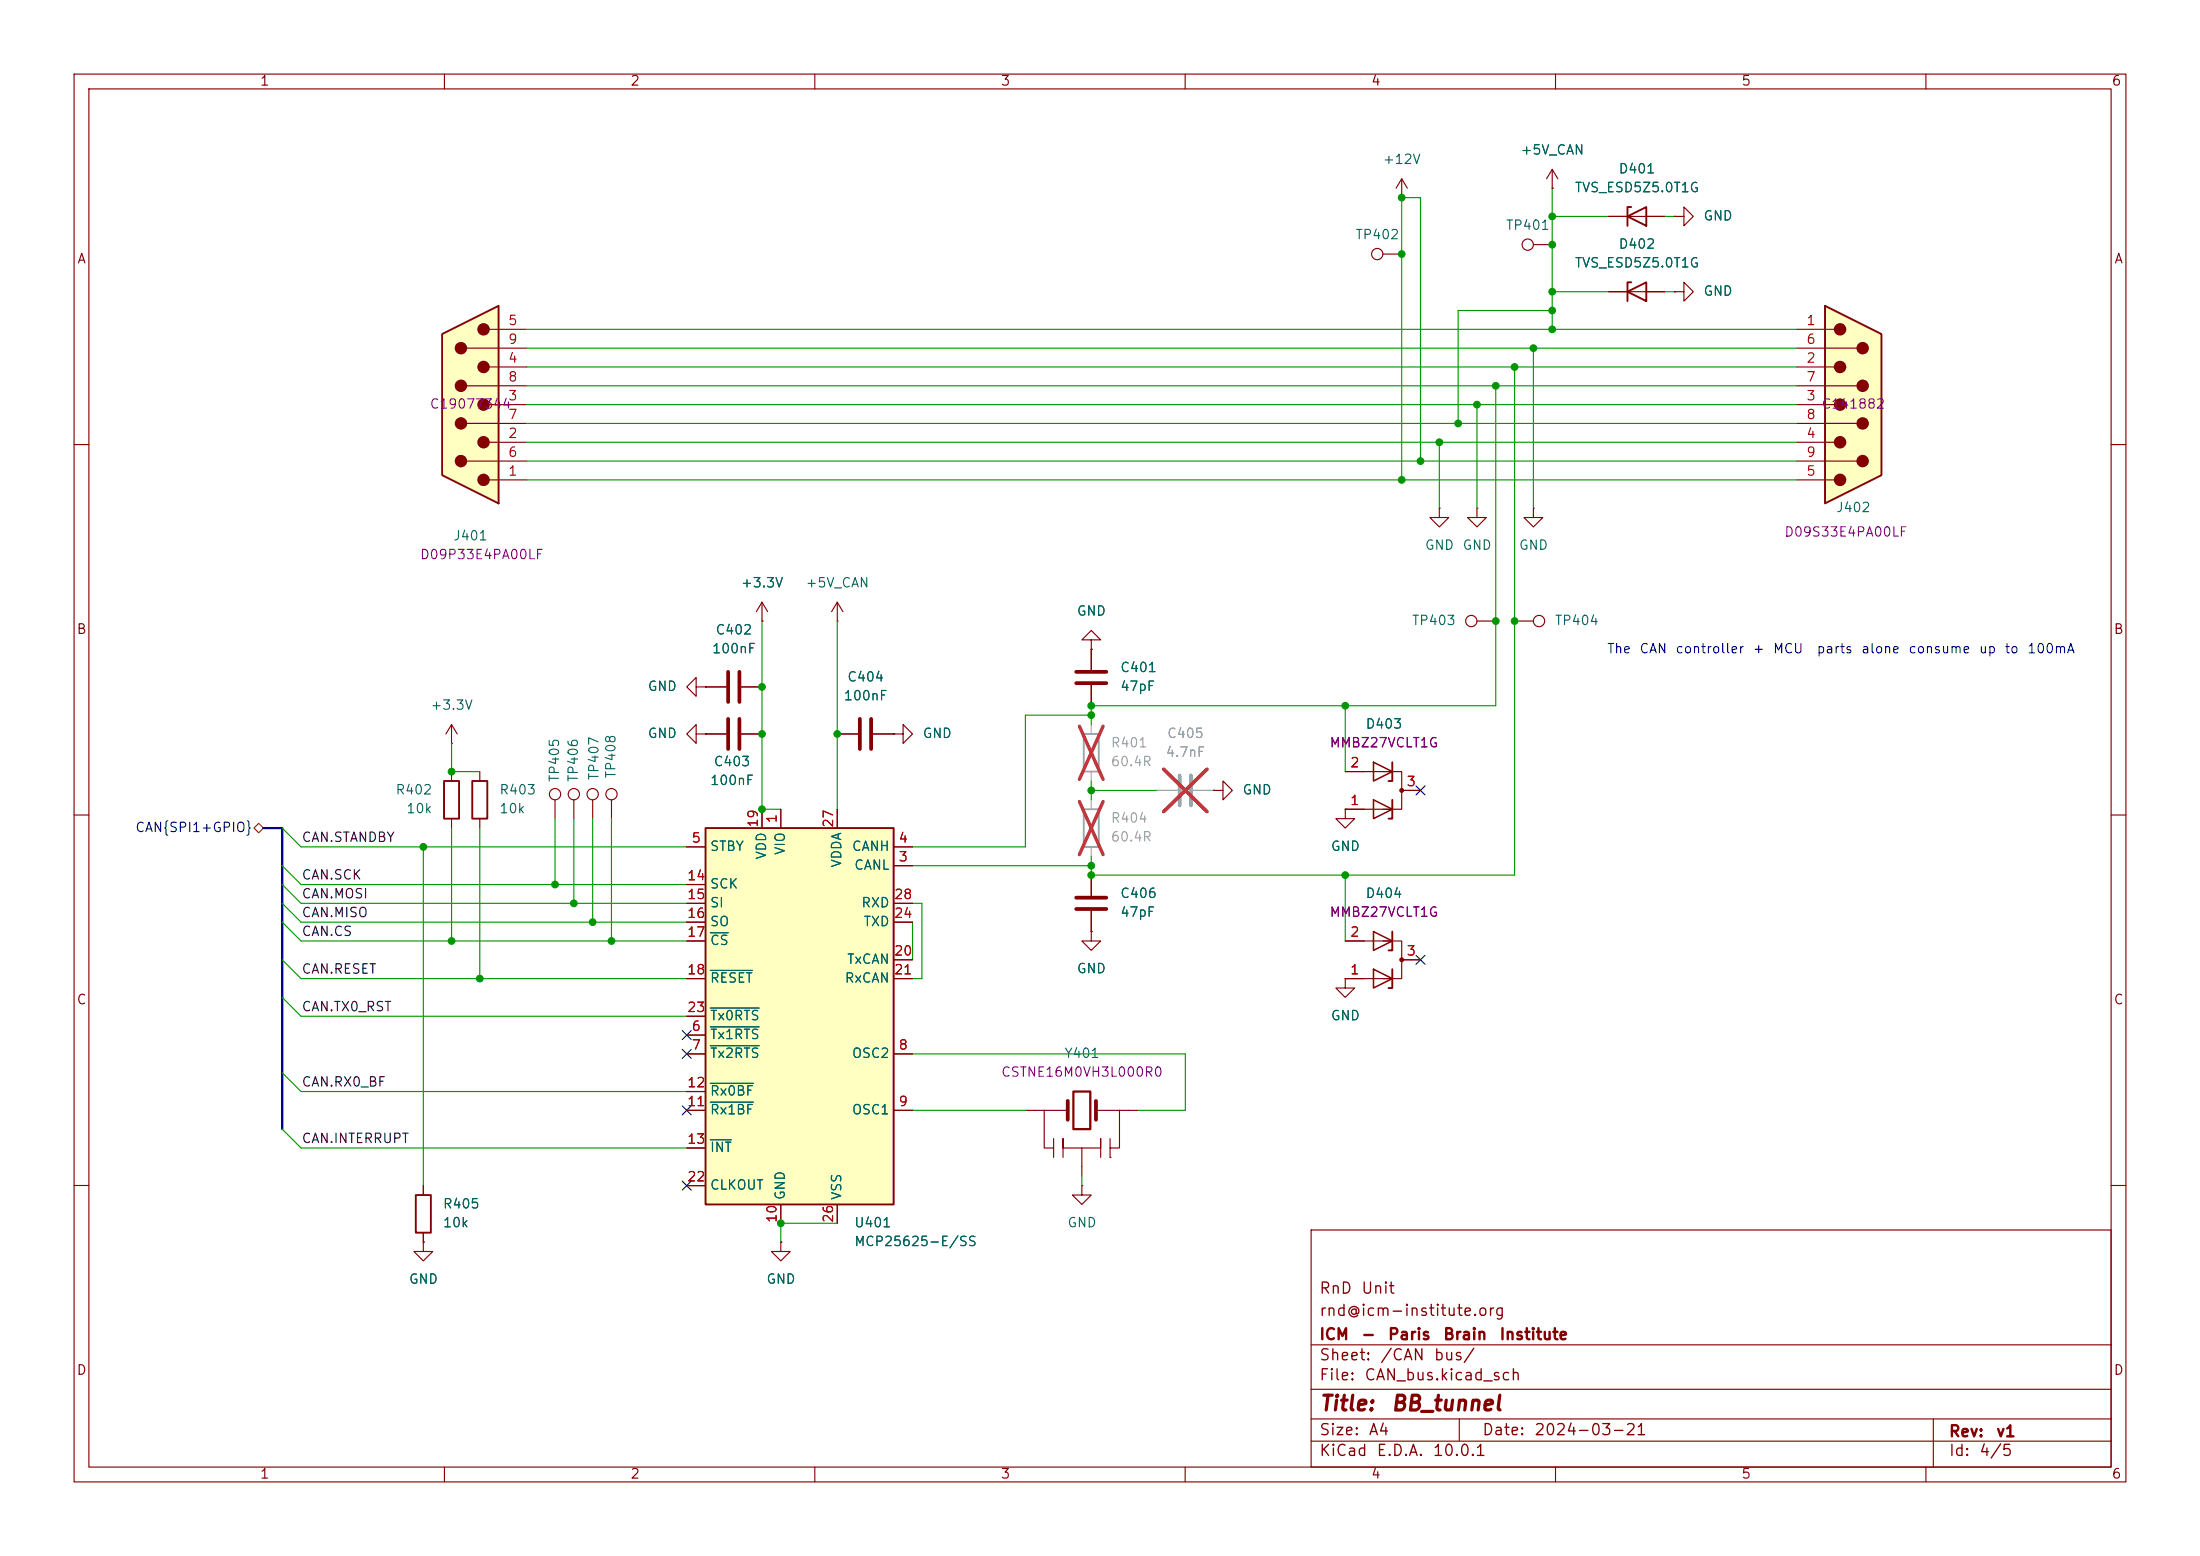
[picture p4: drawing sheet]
<svg xmlns="http://www.w3.org/2000/svg" width="297mm" height="210mm" viewBox="0 0 297 210" stroke-linecap="round" stroke-linejoin="round" font-family="sans-serif">
<g fill="none" stroke="#840000" stroke-width=".15">
<path d="M10 10h277v190h-277zM12 12h273v186h-273zM60 10v2M110 10v2M160 10v2M210 10v2M260 10v2M186.7 34.3h2.5M189.2 26.7h.1M189.2 24.1l-.7 1.3M189.2 24.1l.8 1.3M189.2 24.1v2.6"/>
<path d="M207 33h2.5M209.5 25.4h.1M209.5 22.9l-.7 1.2M209.5 22.9l.8 1.2M209.5 22.9v2.5M217.2 29.2h7.6M226.1 39.4h1.2v-1.3l1.3 1.3-1.3 1.2v-1.2M226.1 39.4h.1M226.1 29.2h1.2v-1.3l1.3 1.3-1.3 1.3v-1.3M226.1 29.2h.1M10 60h2M285 60h2"/>
<path d="M94 92.7v-1.3l-1.3 1.3 1.3 1.3v-1.3h1.2M94 99.1v-1.3l-1.3 1.3 1.3 1.2v-1.2h1.2M95.2 92.7h.1M95.2 99.1h.1M95.2 99.1h2.8M95.2 92.7h2.8M100.1 99.1h2.8M100.1 92.7h2.8M102.9 83.8h.1M102.9 81.3l-.8 1.3M102.9 81.3l.7 1.3M102.9 81.3v2.5"/>
<path d="M113 83.8h.1M113 81.3l-.7 1.3M113 81.3l.8 1.3M113 81.3v2.5M113 99.1h2.8M117.9 99.1h2.7M120.6 99.1h1.3v-1.3l1.3 1.3-1.3 1.2v-1.2M120.6 99.1h.1M147.3 86.4h1.3l-1.3-1.3-1.3 1.3h1.3v1.2M147.3 87.6h.1M147.3 87.6v2.8M147.3 92.5v2.8"/>
<path d="M199.4 83.8h2.5M10 110h2M77.5 108v2.5M147.3 118.1v2.8M181.6 109.2v1.3h1.3l-1.3 1.3-1.3-1.3h1.3M181.6 109.2h.1M181.6 109.2h6.4M181.6 104.1h6.4M186.7 104.1h2.5v5.1h-2.5M189.2 106.7h2.6M285 110h2M147.3 125.7v1.3h1.3l-1.3 1.3-1.3-1.3h1.3"/>
<path d="M147.3 125.7h.1M147.3 122.9v2.8M181.6 132.1v1.3h1.3l-1.3 1.2-1.3-1.2h1.3M181.6 132.1h.1M181.6 132.1h6.4M181.6 127h6.4M186.7 127h2.5v5.1h-2.5M189.2 129.5h2.6M138.4 149.9h5.7M141 149.9v5h1.2M142.2 153.7v2.5M146 154.9h-2.5v-1.2v2.5"/>
<path d="M146 154.9h2.6v-1.2v2.5M146 154.9v3.9M148 149.9h5.7M149.9 154.9h.1M149.9 156.2h.1M149.9 153.7v2.5M151.1 149.9v5h-1.2M10 160h2M57.1 167.6v1.3h1.3l-1.3 1.3-1.2-1.3h1.2M57.1 167.6h.1M146 160v1.3h1.3l-1.3 1.3-1.2-1.3h1.2M146 160h.1"/>
<path d="M177 166h108v32h-108zM285 160h2M60 198v2M110 198v2M160 198v2M177 194.5h108M177 191.5h108M177 187.5h108M177 181.5h108M197 191.5v3M210 198v2M260 198v2"/>
<path d="M261 191.5v6.5"/>
<circle cx="185.9" cy="34.3" r=".76"/>
<circle cx="206.2" cy="33" r=".76"/>
<circle cx="198.6" cy="83.8" r=".76"/>
<circle cx="77.5" cy="107.2" r=".76"/>
</g>
<path d="M146.3 109.2h2v5.1h-2z" fill="none" stroke="#a1a1a1" stroke-width=".25"/>
<path d="M147.3 108v1.2M147.3 114.3v1.3" fill="none" stroke="#a1a1a1" stroke-width=".15"/>
<path d="M145.7 108.2l3.2 7.1M148.9 108.2l-3.2 7.1" fill="none" stroke="#e12e31" stroke-width=".46"/>
<path d="M219.7 29.2l2.5-1.3v2.6zM220.2 27.9h-.5v2.6M188 108v2.5h-.5M188 102.9v2.5h-.5M188 130.8v2.6h-.5M188 125.7v2.6h-.5" fill="none" stroke="#840000" stroke-width=".25"/>
<g fill="#840000" stroke="#840000" stroke-width=".15">
<circle cx="189.2" cy="129.5" r=".25"/>
<circle cx="189.2" cy="106.7" r=".25"/>
</g>
<path d="M185.4 108l2.6 1.2-2.6 1.3zM185.4 102.9l2.6 1.2-2.6 1.3zM185.4 130.8l2.6 1.3-2.6 1.3zM185.4 125.7l2.6 1.3-2.6 1.3z" fill="none" stroke="#840000" stroke-width=".2"/>
<path d="M98.3 90.7v4M98.3 97v4.1M99.8 90.7v4M99.8 97v4.1M116.1 97v4.1M117.6 97v4.1M145.3 90.7h4.1M145.3 92.2h4.1M145.3 121.2h4.1M145.3 122.7h4.1M144.1 148.6v2.5M148 148.6v2.5" fill="none" stroke="#840000" stroke-width=".51"/>
<path d="M144.9 147.3h2.3v5.1h-2.3z" fill="none" stroke="#840000" stroke-width=".3"/>
<path d="M95.2 111.8h25.4v50.8h-25.4z" fill="#ffffc2"/>
<path d="M95.2 111.8h25.4v50.8h-25.4z" fill="none" stroke="#840000" stroke-width=".25"/>
<g fill="none" stroke="#840000" stroke-width=".15">
<path d="M204.5 83.8h2.5M92.7 114.3h2.5M92.7 119.4h2.5M102.9 109.2v2.6M105.4 109.2v2.6M113 109.2v2.6M120.6 116.8h2.6M120.6 114.3h2.6M92.7 139.7h2.5M92.7 121.9h2.5M92.7 124.5h2.5M92.7 127h2.5"/>
<path d="M92.7 132.1h2.5M92.7 137.2h2.5M120.6 121.9h2.6M120.6 124.5h2.6M120.6 132.1h2.6M120.6 129.5h2.6M92.7 142.2h2.5M92.7 149.9h2.5M92.7 147.3h2.5M92.7 154.9h2.5M120.6 142.2h2.6M120.6 149.9h2.6"/>
<path d="M92.7 160h2.5M105.4 167.6v1.3h1.3l-1.3 1.3-1.3-1.3h1.3M105.4 167.6h.1M105.4 162.6v2.5M113 162.6v2.5"/>
<circle cx="207.8" cy="83.8" r=".76"/>
</g>
<path d="M95.9 138.6h6.6M95.9 125.9h2.4M95.9 131h5.7M95.9 136.1h6.6M95.9 141.1h6.6M95.9 148.8h5.8M95.9 146.2h5.8M95.9 153.8h2.8" fill="none" stroke="#006464" stroke-width=".15"/>
<path d="M246.4 41.3l7.6 3.8v19l-7.6 3.8z" fill="#ffffc2"/>
<path d="M242.6 59.7h5M242.6 57.2h8.1M242.6 54.6h5M242.6 52.1h8.1M242.6 49.5h5M242.6 47h8.1M242.6 44.5h5M242.6 64.8h5M242.6 62.2h8.1" fill="none" stroke="#840000" stroke-width=".15"/>
<path d="M246.4 41.3l7.6 3.8v19l-7.6 3.8z" fill="none" stroke="#840000" stroke-width=".25"/>
<g fill="#840000" stroke="#840000" stroke-width=".15">
<circle cx="248.4" cy="64.8" r=".76"/>
<circle cx="248.4" cy="59.7" r=".76"/>
<circle cx="248.4" cy="54.6" r=".76"/>
<circle cx="248.4" cy="49.5" r=".76"/>
<circle cx="248.4" cy="44.4" r=".76"/>
<circle cx="251.5" cy="62.2" r=".76"/>
<circle cx="251.5" cy="57.1" r=".76"/>
<circle cx="251.5" cy="52.1" r=".76"/>
<circle cx="251.5" cy="47" r=".76"/>
</g>
<path d="M59.7 45.1l7.6-3.8v26.6l-7.6-3.8z" fill="#ffffc2"/>
<g fill="none" stroke="#840000" stroke-width=".15">
<path d="M209.5 25.4h.1M217.2 39.4h7.6M217.2 29.2h2.5M222.2 29.2h2.6M226.1 39.4h.1M226.1 29.2h.1M63 47h8.1M63 52.1h8.1M63 57.2h8.1M66 44.5h5.1M66 49.5h5.1M66 54.6h5.1"/>
<path d="M66 59.7h5.1M63 62.2h8.1M66 64.8h5.1M194.3 68.6v1.3h1.3l-1.3 1.2-1.3-1.2h1.3M194.3 68.6h.1M199.4 68.6v1.3h1.3l-1.3 1.2-1.3-1.2h1.3M199.4 68.6h.1M207 68.6v1.3h1.3l-1.3 1.2-1.3-1.2h1.3M207 68.6h.1M61 97.8l-.8 1.3M61 97.8l.7 1.3M61 97.8v2.5"/>
<path d="M95.2 92.7h.1M95.2 99.1h.1M95.2 99.1h2.8M95.2 92.7h2.8M100.1 99.1h2.8M100.1 92.7h2.8M102.9 83.8h.1M113 99.1h2.8M117.9 99.1h2.7M120.6 99.1h.1M147.3 87.6h.1M147.3 87.6v2.8"/>
<path d="M147.3 92.5v2.8M61 100.3h.1M61 104.1v1.3M61 110.5v1.3M64.8 104.1v1.3M64.8 110.5v1.3M74.9 108v2.5M80 108v2.5M82.5 108v2.5M92.7 114.3h2.5M92.7 119.4h2.5M102.9 109.2v2.6"/>
<path d="M105.4 109.2v2.6M113 109.2v2.6M120.6 116.8h2.6M120.6 114.3h2.6M147.3 118.1v2.8M163.8 106.7h1.3v-1.3l1.3 1.3-1.3 1.3v-1.3M163.8 106.7h.1M181.6 109.2h.1M181.6 109.2h2.5M181.6 104.1h2.5M189.2 106.7h2.6M92.7 132.1h2.5"/>
<path d="M92.7 127h2.5M92.7 139.7h2.5M92.7 121.9h2.5M92.7 124.5h2.5M92.7 137.2h2.5M120.6 132.1h2.6M120.6 129.5h2.6M120.6 121.9h2.6M120.6 124.5h2.6M147.3 125.7h.1M147.3 122.9v2.8M181.6 132.1h.1"/>
<path d="M181.6 132.1h2.5M181.6 127h2.5M189.2 129.5h2.6M92.7 142.2h2.5M92.7 149.9h2.5M92.7 147.3h2.5M92.7 154.9h2.5M120.6 142.2h2.6M120.6 149.9h2.6M57.1 167.6h.1M57.1 160v1.3M57.1 166.4v1.2"/>
<path d="M92.7 160h2.5M105.4 167.6h.1M105.4 162.6v2.5M113 162.6v2.5"/>
<circle cx="74.9" cy="107.2" r=".76"/>
<circle cx="80" cy="107.2" r=".76"/>
<circle cx="82.5" cy="107.2" r=".76"/>
</g>
<path d="M219.7 39.4l2.5-1.3v2.5zM220.2 38.1h-.5v2.5M59.7 45.1l7.6-3.8v26.6l-7.6-3.8zM59.9 105.4h2.1v5.1h-2.1zM63.8 105.4h2v5.1h-2zM56.1 161.3h2.1v5.1h-2.1z" fill="none" stroke="#840000" stroke-width=".25"/>
<g fill="#840000" stroke="#840000" stroke-width=".15">
<circle cx="65.3" cy="44.4" r=".76"/>
<circle cx="65.3" cy="49.5" r=".76"/>
<circle cx="65.3" cy="54.6" r=".76"/>
<circle cx="65.3" cy="59.7" r=".76"/>
<circle cx="65.3" cy="64.8" r=".76"/>
<circle cx="62.2" cy="47" r=".76"/>
<circle cx="62.2" cy="52.1" r=".76"/>
<circle cx="62.2" cy="57.1" r=".76"/>
<circle cx="62.2" cy="62.2" r=".76"/>
</g>
<path d="M159.3 104.6v4.1M160.8 104.6v4.1" fill="none" stroke="#a1a1a1" stroke-width=".51"/>
<path d="M147.3 97.8v1.3M147.3 104.1v1.3M156.2 106.7h2.8M161 106.7h2.8" fill="none" stroke="#a1a1a1" stroke-width=".15"/>
<path d="M145.7 98l3.2 7.2M148.9 98l-3.2 7.2M157.1 103.8l5.8 5.7M162.9 103.8l-5.8 5.7" fill="none" stroke="#e12e31" stroke-width=".46"/>
<path d="M146.3 99.1h2v5h-2z" fill="none" stroke="#a1a1a1" stroke-width=".25"/>
<path d="M34.3 111.8l.6-.7 .7 .7-.7 .6z" fill="none" stroke="#725600" stroke-width=".15"/>
<path d="M35.6 111.8h2.5v40.6" fill="none" stroke="#000084" stroke-width=".3"/>
<g fill="none" stroke="#009600" stroke-width=".15">
<path d="M209.5 25.4v19.1M209.5 29.2h7.7M209.5 39.4h7.7M224.8 29.2h1.3M224.8 39.4h1.3M71.1 59.7h171.5M71.1 54.6h171.5M71.1 57.2h171.5M71.1 49.5h171.5M71.1 44.5h171.5M71.1 47h171.5M71.1 52.1h171.5"/>
<path d="M194.3 59.7v8.9M199.4 54.6v14M201.9 52.1v43.2h-54.6v2.5M204.5 49.5v68.6h-57.2v-2.5M207 47v21.6M209.5 41.9h-12.7v15.3M71.1 62.2h171.5M71.1 64.8h171.5M191.8 62.2v-35.5h-2.6v38.1M102.9 83.8v25.4h2.5M113 83.8v25.4M147.3 96.5h-8.9v17.8h-15.2"/>
<path d="M181.6 95.3v8.8M38.1 111.8l2.5 2.5h52.1M38.1 116.8l2.5 2.6h52.1M38.1 119.4l2.5 2.5h52.1M57.1 114.3v45.7M61 100.3v3.8h3.8M61 111.8v15.2M64.8 111.8v20.3M74.9 110.5v8.9M77.5 110.5v11.4M80 110.5v14M82.5 110.5v16.5"/>
<path d="M123.2 116.8h24.1M147.3 105.4v2.6M147.3 106.7h8.9M181.6 118.1v8.9M38.1 129.5l2.5 2.6h52.1M38.1 134.6l2.5 2.6h52.1M38.1 124.5l2.5 2.5h52.1M38.1 121.9l2.5 2.6h52.1M123.2 121.9h1.3v10.2h-1.3M123.2 124.5v5M38.1 144.8l2.5 2.5h52.1M38.1 152.4l2.5 2.5h52.1"/>
<path d="M123.2 149.9h15.2M123.2 142.2h36.8v7.7h-6.3M146 158.8v1.2M113 165.1h-7.6v2.5"/>
</g>
<path d="M191.2 106.1l1.2 1.2M192.4 106.1l-1.2 1.2M92.1 139.1l1.2 1.2M93.3 139.1l-1.2 1.2M191.2 128.9l1.2 1.2M192.4 128.9l-1.2 1.2M92.1 149.3l1.2 1.2M92.1 159.4l1.2 1.2M92.1 141.6l1.2 1.2M93.3 149.3l-1.2 1.2M93.3 159.4l-1.2 1.2M93.3 141.6l-1.2 1.2" fill="none" stroke="#000084" stroke-width=".15"/>
<path d="M95.9 138.6h6.6M95.9 125.9h2.4M95.9 131h5.7M95.9 136.1h6.6M95.9 141.1h6.6M95.9 148.8h5.8M95.9 146.2h5.8M95.9 153.8h2.8" fill="none" stroke="#006464" stroke-width=".15"/>
<g fill="#009600" stroke="#009600" stroke-width=".14">
<circle cx="181.6" cy="118.1" r=".46"/>
<circle cx="147.3" cy="118.1" r=".46"/>
<circle cx="102.9" cy="99.1" r=".46"/>
<circle cx="102.9" cy="92.7" r=".46"/>
<circle cx="82.5" cy="127" r=".46"/>
<circle cx="102.9" cy="109.2" r=".46"/>
<circle cx="77.5" cy="121.9" r=".46"/>
<circle cx="74.9" cy="119.4" r=".46"/>
<circle cx="57.1" cy="114.3" r=".46"/>
<circle cx="61" cy="104.1" r=".46"/>
<circle cx="147.3" cy="96.5" r=".46"/>
<circle cx="147.3" cy="95.3" r=".46"/>
<circle cx="191.8" cy="62.2" r=".46"/>
<circle cx="189.2" cy="64.8" r=".46"/>
<circle cx="194.3" cy="59.7" r=".46"/>
<circle cx="147.3" cy="106.7" r=".46"/>
<circle cx="147.3" cy="116.8" r=".46"/>
<circle cx="181.6" cy="95.3" r=".46"/>
<circle cx="80" cy="124.5" r=".46"/>
<circle cx="64.8" cy="132.1" r=".46"/>
<circle cx="105.4" cy="165.1" r=".46"/>
<circle cx="61" cy="127" r=".46"/>
<circle cx="209.5" cy="39.4" r=".46"/>
<circle cx="207" cy="47" r=".46"/>
<circle cx="209.5" cy="33" r=".46"/>
<circle cx="189.2" cy="34.3" r=".46"/>
<circle cx="189.2" cy="26.7" r=".46"/>
<circle cx="209.5" cy="29.2" r=".46"/>
<circle cx="113" cy="99.1" r=".46"/>
<circle cx="201.9" cy="83.8" r=".46"/>
<circle cx="209.5" cy="41.9" r=".46"/>
<circle cx="209.5" cy="44.5" r=".46"/>
<circle cx="201.9" cy="52.1" r=".46"/>
<circle cx="204.5" cy="49.5" r=".46"/>
<circle cx="196.8" cy="57.2" r=".46"/>
<circle cx="199.4" cy="54.6" r=".46"/>
<circle cx="204.5" cy="83.8" r=".46"/>
</g>
<g font-size="2" fill="#840000">
<text x="178" y="190.9">Title:</text>
<text x="187.7" y="190.9">BB_tunnel</text>
</g>
<g font-size="1.5" fill="#840000">
<text x="178" y="178">rnd@icm-institute.org</text>
<text x="178" y="175">RnD</text>
<text x="183.7" y="175">Unit</text>
<text x="178" y="184">Sheet:</text>
<text x="178" y="181.2">ICM</text>
<text x="183.7" y="181.2">-</text>
<text x="186.2" y="184">/CAN</text>
<text x="187.3" y="181.2">Paris</text>
<text x="193.5" y="184">bus/</text>
<text x="194.7" y="181.2">Brain</text>
<text x="202.3" y="181.2">Institute</text>
<text x="178" y="186.7">File:</text>
<text x="184.1" y="186.7">CAN_bus.kicad_sch</text>
<text x="178" y="196.9">KiCad</text>
<text x="178" y="194.1">Size:</text>
<text x="184.7" y="194.1">A4</text>
<text x="185.7" y="196.9">E.D.A.</text>
<text x="193.3" y="196.9">10.0.1</text>
<text x="200" y="194.1">Date:</text>
<text x="207" y="194.1">2024-03-21</text>
<text x="263" y="194.3">Rev:</text>
<text x="263" y="196.9">Id:</text>
<text x="267.1" y="196.9">4/5</text>
<text x="269.4" y="194.3">v1</text>
</g>
<g font-size="1.3" fill="#840000">
<text x="35" y="11.9">1</text>
<text x="85" y="11.9">2</text>
<text x="135" y="11.9">3</text>
<text x="185" y="11.9">4</text>
<text x="235" y="11.9">5</text>
<text x="285" y="11.9">6</text>
<text x="10.3" y="35.9">A</text>
<text x="285.3" y="35.9">A</text>
<text x="10.3" y="85.9">B</text>
<text x="285.3" y="85.9">B</text>
<text x="10.3" y="135.9">C</text>
<text x="285.3" y="135.9">C</text>
<text x="10.3" y="185.9">D</text>
<text x="285.3" y="185.9">D</text>
<text x="35" y="199.9">1</text>
<text x="85" y="199.9">2</text>
<text x="135" y="199.9">3</text>
<text x="185" y="199.9">4</text>
<text x="235" y="199.9">5</text>
<text x="285" y="199.9">6</text>
</g>
<g font-size="1.3" fill="#006464">
<text x="186.6" y="22.5">+12V</text>
<text x="205.2" y="21.2">+5V_CAN</text>
<text x="218.4" y="23.7">D401</text>
<text x="212.5" y="26.3">TVS_ESD5Z5.0T1G</text>
<text x="182.9" y="32.6">TP402</text>
<text x="203.2" y="31.3">TP401</text>
<text x="218.4" y="33.9">D402</text>
<text x="229.9" y="30.1">GND</text>
<text x="212.5" y="36.4">TVS_ESD5Z5.0T1G</text>
<text x="229.9" y="40.2">GND</text>
<text x="247.8" y="69.4">J402</text>
<text x="61.1" y="73.3">J401</text>
<text x="192.3" y="74.5">GND</text>
<text x="197.4" y="74.5">GND</text>
<text x="205" y="74.5">GND</text>
<text x="99.9" y="79.6">+3.3V</text>
<text x="108.7" y="79.6">+5V_CAN</text>
<text x="145.3" y="83.4">GND</text>
<text x="96" y="88.5">100nF</text>
<text x="96.5" y="86">C402</text>
<text x="190.5" y="84.7">TP403</text>
<text x="209.8" y="84.7">TP404</text>
<text x="87.4" y="93.6">GND</text>
<text x="113.8" y="94.8">100nF</text>
<text x="114.3" y="92.3">C404</text>
<text x="151.1" y="91">C401</text>
<text x="151.1" y="93.6">47pF</text>
<text x="58" y="96.1">+3.3V</text>
<text x="87.4" y="99.9">GND</text>
<text x="124.5" y="99.9">GND</text>
<text x="184.3" y="98.7">D403</text>
<text x="53.3" y="107.5">R402</text>
<text x="67.3" y="107.5">R403</text>
<text x="75.8" y="105.7" transform="rotate(-90 75.8 105.7)">TP405</text>
<text x="78.3" y="105.7" transform="rotate(-90 78.3 105.7)">TP406</text>
<text x="81.1" y="105.4" transform="rotate(-90 81.1 105.4)">TP407</text>
<text x="83.4" y="105.1" transform="rotate(-90 83.4 105.1)">TP408</text>
<text x="95.8" y="106.3">100nF</text>
<text x="96.3" y="103.7">C403</text>
<text x="167.6" y="107.5">GND</text>
<text x="54.8" y="110.1">10k</text>
<text x="67.3" y="110.1">10k</text>
<text x="95.8" y="115.2">STBY</text>
<text x="103.7" y="116.1" transform="rotate(-90 103.7 116.1)">VDD</text>
<text x="106.3" y="115.5" transform="rotate(-90 106.3 115.5)">VIO</text>
<text x="113.9" y="117.2" transform="rotate(-90 113.9 117.2)">VDDA</text>
<text x="114.9" y="115.2">CANH</text>
<text x="115.2" y="117.7">CANL</text>
<text x="179.6" y="115.2">GND</text>
<text x="95.8" y="120.2">SCK</text>
<text x="95.8" y="122.8">SI</text>
<text x="95.8" y="125.3">SO</text>
<text x="116.2" y="122.8">RXD</text>
<text x="116.5" y="125.3">TXD</text>
<text x="151.1" y="121.5">C406</text>
<text x="151.1" y="124.1">47pF</text>
<text x="184.3" y="121.5">D404</text>
<text x="95.8" y="127.9">CS</text>
<text x="114.3" y="130.4">TxCAN</text>
<text x="145.3" y="131.7">GND</text>
<text x="95.8" y="132.9">RESET</text>
<text x="114" y="132.9">RxCAN</text>
<text x="95.8" y="140.6">Tx1RTS</text>
<text x="95.8" y="143.1">Tx2RTS</text>
<text x="95.8" y="138">Tx0RTS</text>
<text x="114.9" y="143.1">OSC2</text>
<text x="143.6" y="143.1">Y401</text>
<text x="179.6" y="138">GND</text>
<text x="95.8" y="148.2">Rx0BF</text>
<text x="95.8" y="150.7">Rx1BF</text>
<text x="95.8" y="155.8">INT</text>
<text x="114.9" y="150.7">OSC1</text>
<text x="95.8" y="160.9">CLKOUT</text>
<text x="59.7" y="163.4">R405</text>
<text x="59.7" y="166">10k</text>
<text x="106.3" y="162.1" transform="rotate(-90 106.3 162.1)">GND</text>
<text x="113.9" y="162.1" transform="rotate(-90 113.9 162.1)">VSS</text>
<text x="115.2" y="166">U401</text>
<text x="144" y="166">GND</text>
<text x="55.1" y="173.6">GND</text>
<text x="103.4" y="173.6">GND</text>
<text x="115.2" y="168.5">MCP25625-E/SS</text>
</g>
<g font-size="1.3" fill="#a90000">
<text x="68.5" y="44.2">5</text>
<text x="68.5" y="46.7">9</text>
<text x="243.8" y="44.2">1</text>
<text x="243.8" y="46.7">6</text>
<text x="68.5" y="49.3">4</text>
<text x="68.5" y="51.8">8</text>
<text x="243.8" y="49.3">2</text>
<text x="243.8" y="51.8">7</text>
<text x="68.5" y="59.4">2</text>
<text x="68.5" y="54.4">3</text>
<text x="68.5" y="56.9">7</text>
<text x="243.8" y="54.4">3</text>
<text x="243.8" y="59.4">4</text>
<text x="243.8" y="56.9">8</text>
<text x="68.5" y="64.5">1</text>
<text x="68.5" y="62">6</text>
<text x="243.8" y="64.5">5</text>
<text x="243.8" y="62">9</text>
<text x="182.2" y="103.9">2</text>
<text x="189.8" y="106.4">3</text>
<text x="102.6" y="111.8" transform="rotate(-90 102.6 111.8)">19</text>
<text x="105.2" y="111.2" transform="rotate(-90 105.2 111.2)">1</text>
<text x="112.8" y="111.8" transform="rotate(-90 112.8 111.8)">27</text>
<text x="182.2" y="109">1</text>
<text x="92.7" y="119.1">14</text>
<text x="93.3" y="114">5</text>
<text x="121.2" y="116.6">3</text>
<text x="121.2" y="114">4</text>
<text x="92.7" y="121.7">15</text>
<text x="92.7" y="124.2">16</text>
<text x="120.6" y="124.2">24</text>
<text x="120.6" y="121.7">28</text>
<text x="92.7" y="126.7">17</text>
<text x="92.7" y="131.8">18</text>
<text x="120.6" y="129.3">20</text>
<text x="120.6" y="131.8">21</text>
<text x="182.2" y="131.8">1</text>
<text x="182.2" y="126.7">2</text>
<text x="189.8" y="129.3">3</text>
<text x="92.7" y="136.9">23</text>
<text x="93.3" y="139.4">6</text>
<text x="93.3" y="142">7</text>
<text x="121.2" y="142">8</text>
<text x="92.7" y="149.6">11</text>
<text x="92.7" y="147.1">12</text>
<text x="121.2" y="149.6">9</text>
<text x="92.7" y="154.7">13</text>
<text x="92.7" y="159.8">22</text>
<text x="105.2" y="165.1" transform="rotate(-90 105.2 165.1)">10</text>
<text x="112.8" y="165.1" transform="rotate(-90 112.8 165.1)">26</text>
</g>
<g font-size="1.3" fill="#840084">
<text x="57.9" y="55.5">C19077344</text>
<text x="245.8" y="55.5">C141882</text>
<text x="56.6" y="75.8">D09P33E4PA00LF</text>
<text x="240.8" y="72.7">D09S33E4PA00LF</text>
<text x="179.4" y="101.2">MMBZ27VCLT1G</text>
<text x="179.4" y="124.1">MMBZ27VCLT1G</text>
<text x="135.1" y="145.6">CSTNE16M0VH3L000R0</text>
</g>
<g font-size="1.3" fill="#0000c2">
<text x="216.9" y="88.5">The</text>
<text x="221.2" y="88.5">CAN</text>
<text x="226.1" y="88.5">controller</text>
<text x="236.5" y="88.5">+</text>
<text x="239.3" y="88.5">MCU</text>
<text x="245.2" y="88.5">parts</text>
<text x="251.2" y="88.5">alone</text>
<text x="257.5" y="88.5">consume</text>
<text x="267.1" y="88.5">up</text>
<text x="270.5" y="88.5">to</text>
<text x="273.6" y="88.5">100mA</text>
</g>
<g font-size="1.3" fill="#989898">
<text x="149.9" y="101.2">R401</text>
<text x="157.5" y="99.9">C405</text>
<text x="149.9" y="103.7">60.4R</text>
<text x="157.3" y="102.5">4.7nF</text>
<text x="149.9" y="111.4">R404</text>
<text x="149.9" y="113.9">60.4R</text>
</g>
<text font-size="1.3" fill="#000084" x="18.2" y="112.6">CAN{SPI1+GPIO}</text>
<g font-size="1.3" fill="#0f0f0f">
<text x="40.6" y="114">CAN.STANDBY</text>
<text x="40.6" y="119">CAN.SCK</text>
<text x="40.6" y="124.1">CAN.MISO</text>
<text x="40.6" y="121.6">CAN.MOSI</text>
<text x="40.6" y="131.7">CAN.RESET</text>
<text x="40.6" y="126.7">CAN.CS</text>
<text x="40.6" y="136.8">CAN.TX0_RST</text>
<text x="40.6" y="147">CAN.RX0_BF</text>
<text x="40.6" y="154.6">CAN.INTERRUPT</text>
</g>
</svg>
